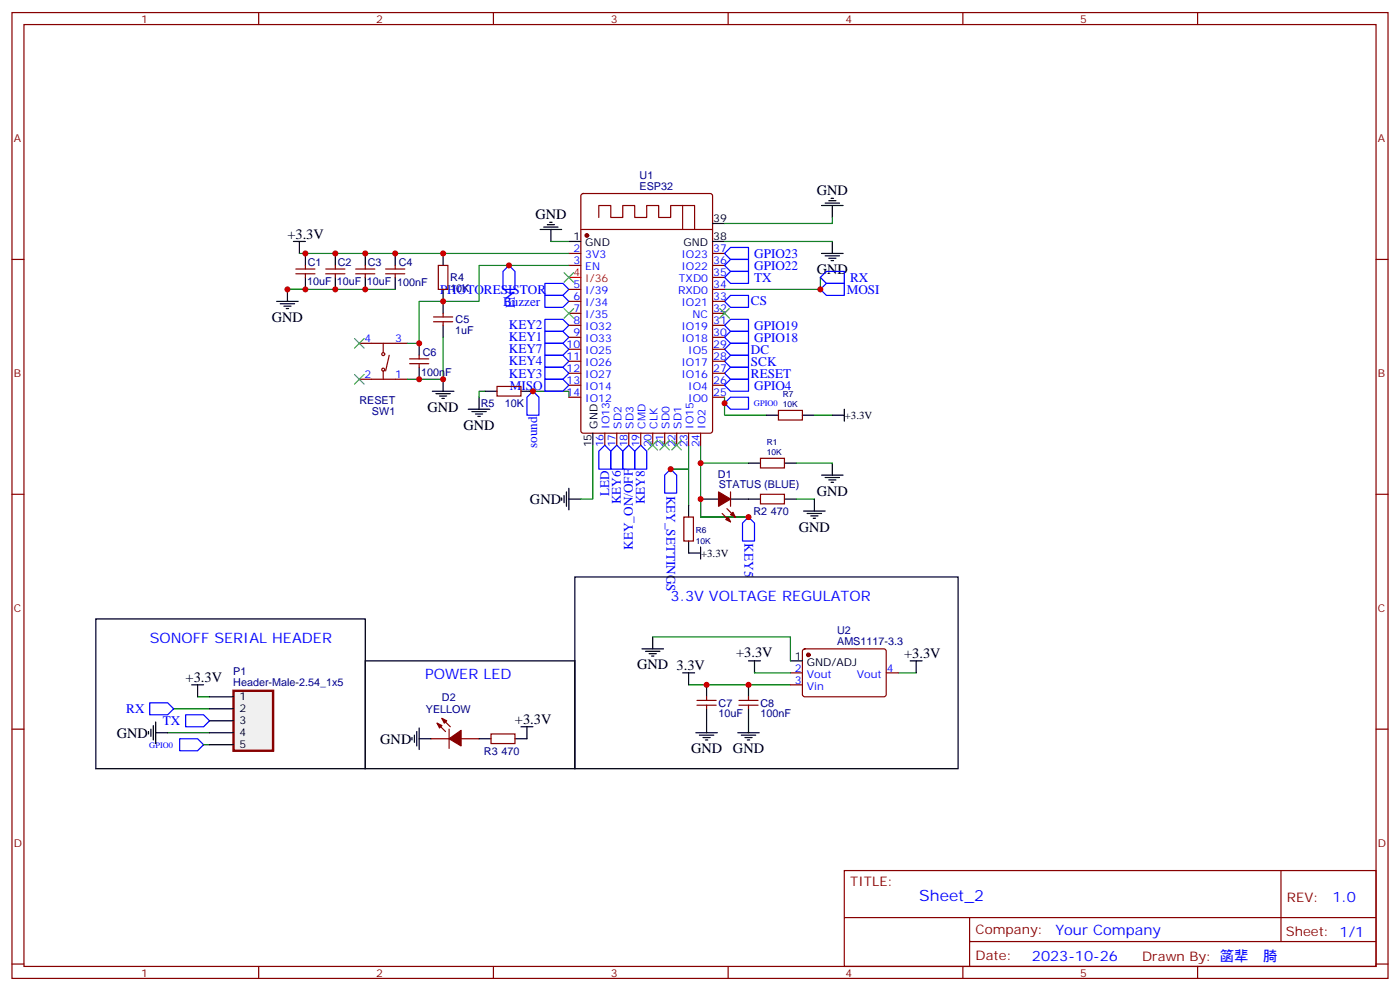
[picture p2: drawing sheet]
<svg xmlns="http://www.w3.org/2000/svg" width="412mm" height="292mm" viewBox="0 0 412 292" stroke-linecap="round" stroke-linejoin="round" font-family="sans-serif">
<g fill="none" stroke="#870000" stroke-width=".35">
<path d="M3.5 3.7h405.4v284.3h-405.4zM7.1 7.2h398.2v277.3h-398.2zM76.2 3.7v3.5M145.3 3.7v3.5M214.5 3.7v3.5M283.6 3.7v3.5M352.8 3.7v3.5M171.3 57.2l.5-.2h37.4l.6 .4 .1 69.4-.5 .7h-37.6l-.6-.4-.1-69.4zM3.5 76.4h3.6M87.1 79.2h5.7M90 78.1v1.1M96 79.2h5.6"/>
<path d="M98.8 78.1v1.1M104.8 79.2h5.6M107.6 78.1v1.1M113.6 79.2h5.6M116.4 78.1v1.1M167.6 74.6h3.5M167.6 78.1h3.5M171.1 67.6h38.8M176.4 64v-3.5h3.5v3.5h3.5v-3.5h3.6v3.5h3.5v-3.5h3.5v3.5h3.6v-3.5h7v7.1M201.1 60.5v7.1M209.9 74.6h3.5M209.9 78.1h3.5"/>
<path d="M405.3 76.4h3.6M87.1 80.6h5.7M90 80.6v1.1M96 80.6h5.6M98.8 80.6v1.1M104.8 80.6h5.6M107.6 80.6v1.1M113.6 80.6h5.6M116.4 80.6v1.1M127.7 94.7h5.6M127.7 93.3h5.6M130.5 92.3v1"/>
<path d="M130.5 94.7v1.1M167.6 85.2h3.5M167.6 88.7h3.5M167.6 92.3h3.5M167.6 95.8h3.5M167.6 99.3h3.5M209.9 85.2h3.5M209.9 88.7h3.5M209.9 92.3h3.5M209.9 95.8h3.5M209.9 99.3h3.5M209.9 81.7h3.5"/>
<path d="M105.8 101.1h14.1M105.8 111.7h14.1M112.9 101.1v2.4M112.9 109.2v2.5M114.7 104.6l-1.1 4.6M120.6 107.1h5.7M120.6 105.7h5.7M123.5 104.6v1.1M123.5 107.1v1M146.4 113.8h7.1v2.8h-7.1zM167.6 102.8h3.5M167.6 106.4h3.5"/>
<path d="M167.6 109.9h3.5M167.6 113.4h3.5M167.6 116.9h3.5M209.9 102.8h3.5M209.9 106.4h3.5M209.9 109.9h3.5M209.9 113.4h3.5M209.9 116.9h3.5M178.2 127.5v3.6M181.7 127.5v3.6M185.2 127.5v3.6M188.7 127.5v3.6"/>
<path d="M192.3 127.5v3.6M195.8 127.5v3.6M199.3 127.5v3.6M202.8 127.5v3.6M206.4 127.5v3.6M224 134.9h7.1v2.9h-7.1zM229.3 120.8h7.1v2.8h-7.1zM3.5 145.5h3.6M201.4 152.2h2.9v7.1h-2.9zM212.7 151.2l2.5 2.4M214.1 149.8l2.5 2.4M215.2 144.8v4.2"/>
<path d="M224 145.5h7.1v2.8h-7.1zM405.3 145.5h3.6M3.5 214.7h3.6M405.3 214.7h3.6M248.7 256.3h156.6v28.2h-156.6zM377.3 256.3v20.9M248.7 270.1h156.5M285.6 277.2h119.6M285.6 270.1v14.2M3.5 283.8h3.6M76.2 284.5v3.5M145.3 284.5v3.5"/>
<path d="M214.5 284.5v3.5M283.6 284.5v3.5M352.8 284.5v3.5M405.3 283.8h3.6"/>
<circle cx="112.9" cy="108.8" r=".44"/>
<circle cx="112.9" cy="104.2" r=".44"/>
</g>
<g fill="none" stroke="#00f" stroke-width=".35">
<path d="M160.5 87h5.3l1.8 1.7-1.8 1.8h-5.3zM160.5 83.4h5.3l1.8 1.8-1.8 1.8h-5.3zM160.5 97.5h5.3l1.8 1.8-1.8 1.8h-5.3zM160.5 94h5.3l1.8 1.8-1.8 1.7h-5.3zM213.4 81.7l1.8-1.8h5.3v3.5h-5.3zM215.2 87h5.3v3.5h-5.3l-1.8-1.8zM241.7 85.2l1.7-1.8h5.3v3.6h-5.3zM241.7 81.7l1.7-1.8h5.3v3.5h-5.3zM157 115.2l1.7 1.7v5.3h-3.5v-5.3zM160.5 111.7h5.3l1.8 1.7-1.8 1.8h-5.3zM160.5 108.1h5.3l1.8 1.8-1.8 1.8h-5.3zM160.5 104.6h5.3l1.8 1.8-1.8 1.7h-5.3z"/>
<path d="M160.5 101.1h5.3l1.8 1.7-1.8 1.8h-5.3zM213.4 118.7l1.8-1.8h5.3v3.6h-5.3zM215.2 101.1h5.3v3.5h-5.3l-1.8-1.8zM215.2 104.6h5.3v3.5h-5.3l-1.8-1.7zM215.2 108.1h5.3v3.6h-5.3l-1.8-1.8zM178.2 131.1l1.7 1.7v5.3h-3.5v-5.3zM181.7 131.1l1.7 1.7v5.3h-3.5v-5.3zM185.2 131.1l1.8 1.7v5.3h-3.6v-5.3zM188.7 131.1l1.8 1.7v5.3h-3.5v-5.3zM195.8 139.9l1.8-1.8 1.7 1.8v5.3h-3.5zM218.7 154l1.8-1.8 1.7 1.8v5.3h-3.5zM44.1 206.9h5.3l1.8 1.8-1.8 1.7h-5.3z"/>
<path d="M52.9 217.5h5.3l1.8 1.8-1.8 1.7h-5.3zM54.7 210.4h5.3l1.7 1.8-1.7 1.8h-5.3z"/>
</g>
<g fill="none" stroke="#008700" stroke-width=".35">
<path d="M88.2 74.6h79.4M162.3 71.1h5.3M167.6 78.1h-26.5v10.6h-17.6v12.4h-3.6M213.4 71.1h31.8M245.2 64v1.8h-31.8M84.7 85.2h31.7M130.5 99.3v12.4h-10.6M241.7 81.7v3.5h-28.3M142.9 115.2h-1.8v1.7M157 115.2h10.6v1.7M213.4 116.9v5.3h12.4M174.6 131.1v15.8h-3.5"/>
<path d="M202.8 131.1v7h-5.2h5.2v10.6M206.4 131.1v21.1h14.1h-14.1v-5.3M206.4 136.3h14.1M234.6 136.3h10.6M239.9 122.2h5.3M234.6 146.9h5.3M49.4 215.7h12.3M51.2 208.7h10.5M58.2 205.1h3.5M60 219.3h1.7"/>
</g>
<g fill="none" stroke="#000" stroke-width=".35">
<path d="M243.1 59.8h4.2M244.1 59.1h2.1M244.8 58.4h.7M86.4 71.1h3.6M88.2 71.1v3.5M90 74.6v3.5M98.8 74.6v3.5M107.6 74.6v3.5M116.4 74.6v3.5M159.1 67.6h6.4M160.2 66.9h4.2M161.2 66.1h2.1"/>
<path d="M161.9 65.4h.7M162.3 67.6v3.5M167.6 71.1h3.5M209.9 71.1h3.5M209.9 65.8h3.5M242 74.6h6.4M242 60.5h6.4M243.1 75.3h4.2M244.1 76h2.1M244.8 76.7h.7M245.2 60.5v3.5M245.2 71.1v3.5"/>
<path d="M81.5 88.7h6.3M82.5 89.4h4.3M83.6 90.1h2.1M84.3 90.8h.7M84.7 85.2v3.5M90 81.7v3.5M98.8 81.7v3.5M107.6 81.7v3.5M116.4 81.7v3.5M130.5 88.7v3.6M130.5 95.8v3.5M123.5 101.1v3.5"/>
<path d="M123.5 108.1v3.6M127.4 115.2h6.3M128.4 115.9h4.2M129.5 116.6h2.1M130.2 117.3h.7M130.5 111.7v3.5M141.1 116.9v3.6M142.9 115.2h3.5M153.5 115.2h3.5M137.9 120.5h6.4M139 121.2h4.2M140.1 121.9h2.1"/>
<path d="M140.8 122.6h.7M174.6 127.5v3.6M220.5 136.3h3.5M225.8 122.2h3.5M231.1 136.3h3.5M236.4 122.2h3.5M242 139.9h6.4M245.2 136.3v3.6M245.2 122.2h3.5M248.7 120.5v3.5M165.5 146.6v.7M166.2 145.9v2.1"/>
<path d="M166.9 144.8v4.2M167.6 146.9h3.5M167.6 143.8v6.3M202.8 148.7v3.5M202.8 159.3v3.5h3.6M206.4 146.9h5.3M215.2 146.9h8.8M231.1 146.9h3.5M236.7 150.5h6.4M237.8 151.2h4.2M238.8 151.9h2.1M239.5 152.6h.7"/>
<path d="M239.9 146.9v3.6M243.1 140.6h4.2M244.1 141.3h2.1M244.8 142h.7M169.3 169.9h112.9v56.4h-112.9zM206.4 161v3.6M28.2 182.2h79.4v44.1h-79.4zM107.6 194.6h61.7v31.7h-61.7zM43.7 215.4v.7M44.4 214.7v2.1M45.2 213.6v4.2M45.9 215.7h3.5"/>
<path d="M45.9 212.5v6.4M56.4 201.6h3.6M58.2 201.6v3.5"/>
</g>
<g fill="#870000" stroke="#870000" stroke-width=".35">
<path d="M211.7 144.8l3.5 2.1-3.5 2.1z"/>
<path d="M215.2 151.5l.7-.7 .7 1.4z"/>
<path d="M213.8 152.9l.7-.7 .7 1.4z"/>
<circle cx="172.9" cy="69.3" r=".53"/>
</g>
<path d="M167.6 81.7h3.5" fill="none" stroke="#f00" stroke-width=".35"/>
<path d="M104.4 99.7l2.8 2.8M107.2 99.7l-2.8 2.8M212 90.8l2.8 2.9M214.8 90.8l-2.8 2.9M104.4 110.2l2.8 2.9M107.2 110.2l-2.8 2.9M190.9 129.6l2.8 2.9M193.7 129.6l-2.8 2.9M194.4 129.6l2.8 2.9M197.2 129.6l-2.8 2.9M197.9 129.6l2.8 2.9M200.7 129.6l-2.8 2.9" fill="none" stroke="#3c3" stroke-width=".35"/>
<path d="M68.8 203.4h11.6v17.6h-11.6z" fill="#f0f0f0" stroke="#870000" stroke-width=".71"/>
<g fill="none" stroke="#000" stroke-width=".35">
<path d="M130.5 74.6v3.5M130.5 85.2v3.5M189.1 191h6.3M190.1 191.7h4.3M191.2 192.4h2.1M191.9 193.1h.7M192.3 187.5v3.5M201.1 198.1h3.5M202.8 198.1v3.5M220.5 194.6h3.5M222.2 194.6v3.5M232.8 194.6h3.6"/>
<path d="M268.1 194.6h3.5M269.9 194.6v3.5M61.7 205.1h7.1M61.7 208.7h7.1M61.7 212.2h7.1M61.7 215.7h7.1M61.7 219.3h7.1M121.4 217.1v.7M122.1 216.4v2.1M122.8 215.4v4.2M123.5 217.5h3.5M123.5 214.3v6.4"/>
<path d="M141.1 217.5h3.5M153.5 214h3.5M155.2 214v3.5h-3.5M205 215.7h6.3M206 216.4h4.3M207.1 217.1h2.1M207.8 217.8h.7M208.1 201.6v3.5M208.1 208.7v7M217.3 215.7h6.4M218.4 216.4h4.2M219.4 217.1h2.1"/>
<path d="M220.1 217.8h.7M220.5 201.6v3.5M220.5 208.7v7"/>
</g>
<path d="M192.3 187.5h40.5v7.1M222.2 198.1h10.6M264.6 198.1h5.3M202.8 201.6h30" fill="none" stroke="#008700" stroke-width=".35"/>
<g fill="none" stroke="#870000" stroke-width=".35">
<path d="M129.1 78.1h2.8v7.1h-2.8zM232.8 198.1h3.6M236.6 191.2l.5-.2 23.5 .1 .5 .6-.1 13-.7 .4h-23.5l-.4-.7v-12.7zM261.1 198.1h3.5M127 217.5h5.3M128.8 212.9l2.4 2.5M130.2 211.5l2.4 2.5M132.3 214.7v5.6M135.8 217.5h5.3M144.6 216.1h7.1v2.8h-7.1zM205.3 207.6h5.7M205.3 206.2h5.7"/>
<path d="M208.1 205.1v1.1M208.1 207.6v1.1M217.7 207.6h5.6M217.7 206.2h5.6M220.5 205.1v1.1M220.5 207.6v1.1M232.8 201.6h3.6"/>
</g>
<g fill="#870000" stroke="#870000" stroke-width=".35">
<path d="M128.8 212.9l1.4 .7-.7 .7z"/>
<path d="M130.2 211.5l1.4 .7-.7 .7z"/>
<path d="M132.3 217.5l3.5-2.5v4.6z"/>
<circle cx="238.1" cy="192.8" r=".53"/>
</g>
<path d="M149.9 78.1l1.8 1.8v5.3h-3.5v-5.3zM213.4 78.1l1.8-1.7h5.3v3.5h-5.3zM213.4 74.6l1.8-1.8h5.3v3.6h-5.3zM213.4 95.8l1.8-1.8h5.3v3.5h-5.3zM213.4 99.3l1.8-1.8h5.3v3.6h-5.3zM213.4 113.4l1.8-1.7h5.3v3.5h-5.3z" fill="none" stroke="#00f" stroke-width=".35"/>
<path d="M166.2 80.3l2.8 2.8M166.2 90.8l2.8 2.9M169 80.3l-2.8 2.8M169 90.8l-2.8 2.9" fill="none" stroke="#3c3" stroke-width=".35"/>
<g fill="#c00">
<circle cx="241.7" cy="85.2" r=".88"/>
<circle cx="220.5" cy="152.2" r=".88"/>
<circle cx="206.4" cy="136.3" r=".88"/>
<circle cx="206.4" cy="146.9" r=".88"/>
<circle cx="197.6" cy="138.1" r=".88"/>
<circle cx="157" cy="115.2" r=".88"/>
<circle cx="220.5" cy="201.6" r=".88"/>
<circle cx="208.1" cy="201.6" r=".88"/>
<circle cx="130.5" cy="88.7" r=".88"/>
<circle cx="90" cy="85.2" r=".88"/>
<circle cx="84.7" cy="85.2" r=".88"/>
<circle cx="130.5" cy="111.7" r=".88"/>
<circle cx="123.5" cy="111.7" r=".88"/>
<circle cx="123.5" cy="101.1" r=".88"/>
<circle cx="213.4" cy="118.7" r=".88"/>
<circle cx="116.4" cy="74.6" r=".88"/>
<circle cx="107.6" cy="85.2" r=".88"/>
<circle cx="107.6" cy="74.6" r=".88"/>
<circle cx="98.8" cy="74.6" r=".88"/>
<circle cx="98.8" cy="85.2" r=".88"/>
<circle cx="90" cy="74.6" r=".88"/>
<circle cx="149.9" cy="78.1" r=".88"/>
<circle cx="130.5" cy="74.6" r=".88"/>
</g>
<text font-size="4.6" fill="#00f" x="270.8" y="265.3">Sheet_2</text>
<g font-size="4.2">
<text x="240.6" y="57.3">GND</text>
<text x="157.7" y="64.3">GND</text>
<text x="84.7" y="70.4">+3.3V</text>
<text x="240.6" y="80.7">GND</text>
<text x="80.1" y="94.8">GND</text>
<text x="125.9" y="121.3">GND</text>
<text x="136.5" y="126.6">GND</text>
<text x="156.1" y="148.4">GND</text>
<text x="240.6" y="146">GND</text>
<text x="235.3" y="156.5">GND</text>
<text x="187.7" y="197.1">GND 3.3V</text>
<text x="216.9" y="193.5">+3.3V</text>
<text x="266.3" y="193.9">+3.3V</text>
<text x="54.7" y="200.9">+3.3V</text>
<text x="151.7" y="213.3">+3.3V</text>
<text x="34.4" y="217.2">GND</text>
<text x="112" y="218.9">GND</text>
<text x="203.6" y="221.8">GND</text>
<text x="215.9" y="221.8">GND</text>
</g>
<g font-size="4.2" fill="#00f">
<text x="197.6" y="176.9">3.3V VOLTAGE REGULATOR</text>
<text x="44.1" y="189.3">SONOFF SERIAL HEADER</text>
<text x="125.2" y="199.8">POWER LED</text>
<text x="392.5" y="265.6">1.0</text>
<text x="310.9" y="275.1">Your Company</text>
<text x="304" y="282.9">2023-10-26</text>
</g>
<g font-size="3.9" fill="#00f">
<text x="222.2" y="75.9">GPIO23</text>
<text x="222.2" y="82.9">TX</text>
<text x="222.2" y="79.4">GPIO22</text>
<text x="250.4" y="82.9">RX</text>
<text x="129.6" y="86.5">PHOTORESISTOR</text>
<text x="148.2" y="90">Buzzer</text>
<text x="221.2" y="89.9">CS</text>
<text x="249.4" y="86.5">MOSI</text>
<text x="151.7" y="90.7" transform="rotate(-90 151.7 90.7)">EN</text>
<text x="149.9" y="100.5">KEY1</text>
<text x="149.9" y="96.9">KEY2</text>
<text x="222.2" y="97.1">GPIO19</text>
<text x="222.2" y="100.6">GPIO18</text>
<text x="149.9" y="107.5">KEY4</text>
<text x="149.9" y="104">KEY7</text>
<text x="221.2" y="104.1">DC</text>
<text x="221.2" y="107.6">SCK</text>
<text x="149.9" y="111.2">KEY3</text>
<text x="221.2" y="111.2">RESET</text>
<text x="150.1" y="114.7">MISO</text>
<text x="222.2" y="114.7">GPIO4</text>
<text x="158.3" y="131.9" transform="rotate(-90 158.3 131.9)">sound</text>
<text x="179.4" y="146.1" transform="rotate(-90 179.4 146.1)">LED</text>
<text x="182.9" y="148.4" transform="rotate(-90 182.9 148.4)">KEY6</text>
<text x="189.9" y="148.4" transform="rotate(-90 189.9 148.4)">KEY8</text>
<text x="196.3" y="145.9" transform="rotate(90 196.3 145.9)">KEY_SETTINGS</text>
<text x="186.5" y="161.8" transform="rotate(-90 186.5 161.8)">KEY_ON/OFF</text>
<text x="219.3" y="160" transform="rotate(90 219.3 160)">KEY5</text>
<text x="37.2" y="210">RX</text>
<text x="48" y="213.5">TX</text>
</g>
<g font-size="3.9" fill="#800">
<text x="250.5" y="260.9">TITLE:</text>
<text x="379.1" y="265.6">REV:</text>
<text x="287.4" y="275.1">Company:</text>
<text x="378.7" y="275.7">Sheet: 1/1</text>
<text x="287.4" y="282.8">Date:</text>
<text x="336.4" y="282.8">Drawn By: 䈄㹃ꐵ䐀</text>
</g>
<g font-size="3.2" fill="#800">
<text x="41.6" y="6.7">1</text>
<text x="110.8" y="6.7">2</text>
<text x="179.9" y="6.7">3</text>
<text x="249.1" y="6.7">4</text>
<text x="318.2" y="6.7">5</text>
<text x="4.1" y="41.8">A</text>
<text x="405.9" y="41.8">A</text>
<text x="4.1" y="110.9">B</text>
<text x="405.9" y="110.9">B</text>
<text x="4.1" y="180.1">C</text>
<text x="405.9" y="180.1">C</text>
<text x="4.1" y="249.2">D</text>
<text x="405.9" y="249.2">D</text>
<text x="41.6" y="287.5">1</text>
<text x="110.8" y="287.5">2</text>
<text x="179.9" y="287.5">3</text>
<text x="249.1" y="287.5">4</text>
<text x="318.2" y="287.5">5</text>
</g>
<g font-size="3.2" fill="#000080">
<text x="188.4" y="52.7">U1</text>
<text x="188.4" y="55.9">ESP32</text>
<text x="90.4" y="83.9">10uF</text>
<text x="90.7" y="78.2">C1</text>
<text x="99.3" y="83.9">10uF</text>
<text x="99.5" y="78.2">C2</text>
<text x="108.1" y="83.9">10uF</text>
<text x="108.3" y="78.2">C3</text>
<text x="117.5" y="78.2">C4</text>
<text x="132.6" y="82.8">R4</text>
<text x="117" y="84.2">100nF</text>
<text x="132.6" y="86">10K</text>
<text x="134.2" y="95.2">C5</text>
<text x="134.1" y="98.3">1uF</text>
<text x="124.5" y="104.7">C6</text>
<text x="124.1" y="110.7">100nF</text>
<text x="105.9" y="118.9">RESET</text>
<text x="141.6" y="119.9">R5</text>
<text x="148.8" y="119.8">10K</text>
<text x="109.6" y="122.1">SW1</text>
<text x="211.5" y="140.6">D1</text>
<text x="211.7" y="143.8">STATUS (BLUE)</text>
<text x="221.9" y="151.6">R2</text>
<text x="227.1" y="151.6">470</text>
<text x="246.6" y="189.9">AMS1117-3.3</text>
<text x="246.6" y="186.6">U2</text>
<text x="68.7" y="201.9">Header-Male-2.54_1x5</text>
<text x="68.7" y="198.6">P1</text>
<text x="125.5" y="209.8">YELLOW</text>
<text x="130.2" y="206.3">D2</text>
<text x="211.7" y="208">C7</text>
<text x="224" y="208">C8</text>
<text x="211.7" y="211.2">10uF</text>
<text x="224" y="211.2">100nF</text>
<text x="142.5" y="222.2">R3</text>
<text x="147.7" y="222.2">470</text>
</g>
<g font-size="3.2">
<text x="210.1" y="65.4">39</text>
<text x="168.9" y="70.7">1</text>
<text x="210.1" y="70.7">38</text>
<text x="172.4" y="72.5">GND</text>
<text x="201.3" y="72.5">GND</text>
<text x="248.9" y="123.3">+3.3V</text>
<text x="174.3" y="131.7" transform="rotate(-90 174.3 131.7)">15</text>
<text x="176" y="126.2" transform="rotate(-90 176 126.2)">GND</text>
<text x="206.6" y="163.9">+3.3V</text>
<text x="234.2" y="194.2">1</text>
<text x="237.7" y="196">GND/ADJ</text>
<text x="70.6" y="206.2">1</text>
<text x="70.6" y="209.7">2</text>
<text x="70.6" y="213.3">3</text>
<text x="70.6" y="216.8">4</text>
<text x="70.6" y="220.3">5</text>
</g>
<g font-size="3.2" fill="#00f">
<text x="168.9" y="74.3">2</text>
<text x="168.9" y="77.8">3</text>
<text x="172.4" y="76">3V3</text>
<text x="200.7" y="76">IO23</text>
<text x="210.1" y="77.8">36</text>
<text x="210.1" y="74.3">37</text>
<text x="172.4" y="79.6">EN</text>
<text x="200" y="83.1">TXD0</text>
<text x="200.7" y="79.6">IO22</text>
<text x="210.1" y="81.3">35</text>
<text x="168.9" y="84.8">5</text>
<text x="168.9" y="88.4">6</text>
<text x="172.4" y="86.6">I/39</text>
<text x="199.8" y="86.6">RXD0</text>
<text x="210.1" y="88.4">33</text>
<text x="210.1" y="84.8">34</text>
<text x="168.9" y="91.9">7</text>
<text x="168.9" y="95.4">8</text>
<text x="172.4" y="90.1">I/34</text>
<text x="172.4" y="93.7">I/35</text>
<text x="200.7" y="90.1">IO21</text>
<text x="204" y="93.7">NC</text>
<text x="210.1" y="95.4">31</text>
<text x="210.1" y="91.9">32</text>
<text x="107.3" y="100.7">4</text>
<text x="116.4" y="100.7">3</text>
<text x="168.9" y="99">9</text>
<text x="172.4" y="97.2">IO32</text>
<text x="172.4" y="100.7">IO33</text>
<text x="200.7" y="100.7">IO18</text>
<text x="200.7" y="97.2">IO19</text>
<text x="210.1" y="99">30</text>
<text x="166.9" y="102.5">10</text>
<text x="166.9" y="106">11</text>
<text x="172.4" y="104.2">IO25</text>
<text x="172.4" y="107.8">IO26</text>
<text x="200.7" y="107.8">IO17</text>
<text x="202.7" y="104.2">IO5</text>
<text x="210.1" y="106">28</text>
<text x="210.1" y="102.5">29</text>
<text x="107.3" y="111.3">2</text>
<text x="116.4" y="111.3">1</text>
<text x="166.9" y="109.5">12</text>
<text x="166.9" y="113.1">13</text>
<text x="172.4" y="111.3">IO27</text>
<text x="200.7" y="111.3">IO16</text>
<text x="210.1" y="113.1">26</text>
<text x="210.1" y="109.5">27</text>
<text x="166.9" y="116.6">14</text>
<text x="172.4" y="114.8">IO14</text>
<text x="172.4" y="118.4">IO12</text>
<text x="202.7" y="118.4">IO0</text>
<text x="202.7" y="114.8">IO4</text>
<text x="210.1" y="116.6">25</text>
<text x="177.8" y="131.7" transform="rotate(-90 177.8 131.7)">16</text>
<text x="179.6" y="126.2" transform="rotate(-90 179.6 126.2)">IO13</text>
<text x="181.3" y="131.7" transform="rotate(-90 181.3 131.7)">17</text>
<text x="183.1" y="126.2" transform="rotate(-90 183.1 126.2)">SD2</text>
<text x="184.9" y="131.7" transform="rotate(-90 184.9 131.7)">18</text>
<text x="186.6" y="126.2" transform="rotate(-90 186.6 126.2)">SD3</text>
<text x="188.4" y="131.7" transform="rotate(-90 188.4 131.7)">19</text>
<text x="190.1" y="126.2" transform="rotate(-90 190.1 126.2)">CMD</text>
<text x="191.9" y="131.7" transform="rotate(-90 191.9 131.7)">20</text>
<text x="193.7" y="126.2" transform="rotate(-90 193.7 126.2)">CLK</text>
<text x="195.4" y="131.7" transform="rotate(-90 195.4 131.7)">21</text>
<text x="197.2" y="126.2" transform="rotate(-90 197.2 126.2)">SD0</text>
<text x="199" y="131.7" transform="rotate(-90 199 131.7)">22</text>
<text x="200.7" y="126.2" transform="rotate(-90 200.7 126.2)">SD1</text>
<text x="202.5" y="131.7" transform="rotate(-90 202.5 131.7)">23</text>
<text x="204.3" y="126.2" transform="rotate(-90 204.3 126.2)">IO15</text>
<text x="206" y="131.7" transform="rotate(-90 206 131.7)">24</text>
<text x="207.8" y="126.2" transform="rotate(-90 207.8 126.2)">IO2</text>
<text x="234.2" y="197.7">2</text>
<text x="261.2" y="197.7">4</text>
<text x="234.2" y="201.3">3</text>
<text x="237.7" y="199.5">Vout</text>
<text x="237.7" y="203">Vin</text>
<text x="252.4" y="199.5">Vout</text>
</g>
<g font-size="3.2" fill="#f00">
<text x="168.9" y="81.3">4</text>
<text x="172.4" y="83.1">I/36</text>
</g>
<g font-size="2.5" fill="#00f">
<text x="222.1" y="119.6">GPIO0</text>
<text x="44" y="220.2">GPIO0</text>
</g>
<g font-size="2.5" fill="#000080">
<text x="230.6" y="119.8">10K</text>
<text x="230.6" y="116.8">R7</text>
<text x="225.9" y="130.9">R1</text>
<text x="225.9" y="133.9">10K</text>
<text x="205" y="160.1">10K</text>
<text x="205" y="156.9">R6</text>
</g>
</svg>
